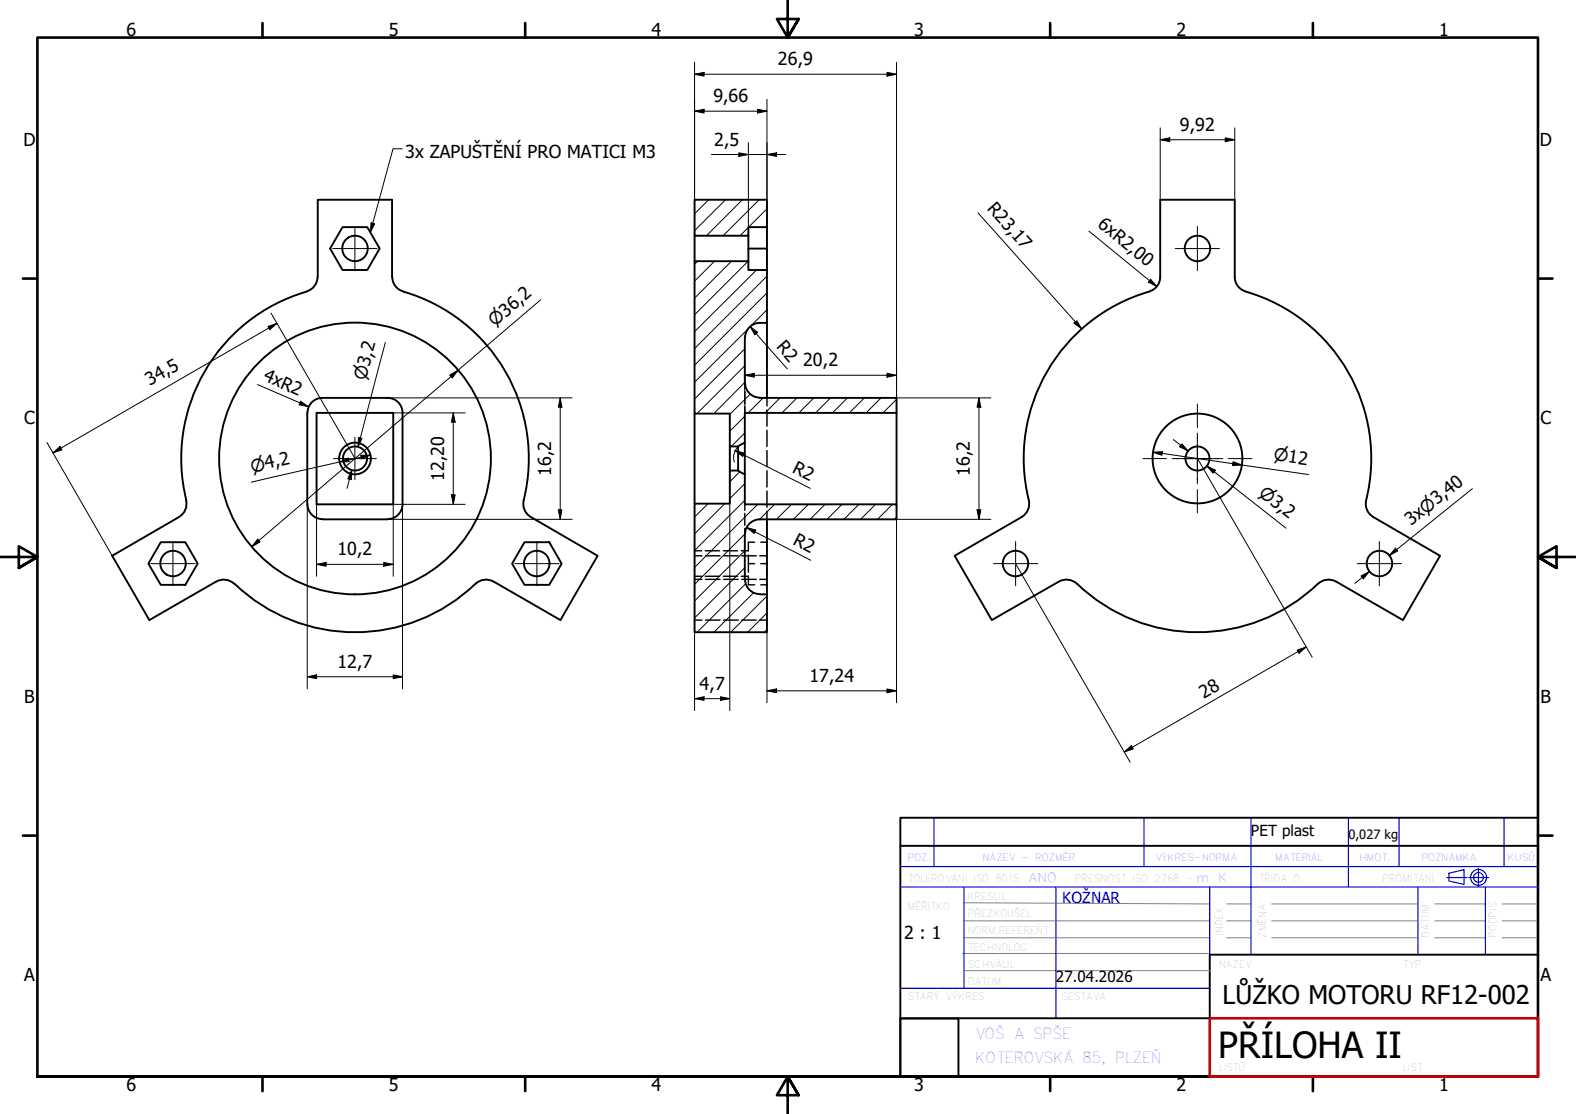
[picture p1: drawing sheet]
<svg xmlns="http://www.w3.org/2000/svg" width="420mm" height="297mm" viewBox="0 0 420 297" stroke-linecap="round" stroke-linejoin="round" font-family="sans-serif">
<g fill="none" stroke="#000" stroke-width=".27">
<path d="M188.9 53.3l-3.7 3.7M193.4 53.3l-8.2 8.2M197.9 53.3l-9.6 9.6M202.4 53.3l-9.6 9.6M204.5 55.7l-4.9 4.9M186 69.6l-.8 .9M190.5 69.6l-5.3 5.4M195 69.6l-9.8 9.9M199.5 69.6l-14.3 14.3M199.5 60.6l-2.2 2.3M201.7 72l-16.5 16.4M204.5 78.1l-19.3 19.3"/>
<path d="M204.5 73.6l-19.3 19.3M204.5 60.1l-.4 .5M198.6 97.5l-12.8 12.8M198.6 93l-13.4 13.4M199.3 87.8l-14.1 14.1M204.5 82.6l-4.2 4.2M198.6 115.4l-3.7 3.6M198.6 111l-4 4M198.6 102l-8.3 8.3M200 105.1l-5.4 5.4M203.5 106.1l-4 4M208 106.1l-4 4"/>
<path d="M212.5 106.1l-4 4M217 106.1l-4 4M221.4 106.1l-4 4M225.9 106.1l-4 4M230.4 106.1l-4 4M234.9 106.1l-4 4M239 106.5l-3.6 3.6M188.8 134.3l-3.6 3.5M193.2 134.3l-8 8.1M197.2 125.8l-2.6 2.6M198.6 129l-4 4M198.6 133.4l-13.4 13.4"/>
<path d="M202 134.5l-16.8 16.8M206.5 134.5l-4 4M211 134.5l-4 4M215.5 134.5l-4 4M220 134.5l-4 4M224.5 134.5l-4 4M229 134.5l-4 4M233.4 134.5l-4 4M237.9 134.5l-4 4M239 137.9l-.6 .6M198.6 151.4l-13.4 13.4M198.6 146.9l-13.4 13.4"/>
<path d="M198.6 142.4l-13.4 13.4M198.8 155.7l-12.9 12.9M200.9 158l-10.6 10.6M204.5 158.9l-9.7 9.7M204.5 167.9l-.7 .7M204.5 163.4l-5.2 5.2"/>
</g>
<g fill="none" stroke="#000" stroke-width=".38">
<path d="M198.6 102.1v1.6M198.6 104.4v3.3M198.6 108.4v1.7M204.5 106.1v2.2M204.5 109.3v4.4M204.5 114.7v4.3M198.6 134.5v1.6M198.6 136.9v3.2M204.5 120.1v4.3M204.5 125.5v4.3M204.5 130.9v4.3M204.5 136.3v2.2"/>
<path d="M185.2 148.2h1.9M185.2 153.7h1.9M185.2 146.9h1.9M185.2 154.5h1.9M188 153.7h3.8M188 146.9h3.8M188.1 148.2h3.9M188.1 154.5h3.9M192.8 153.7h3.9M192.8 146.9h3.9M192.9 148.2h3.9M192.9 154.5h3.9"/>
<path d="M197.6 153.7h1.9v2.2h1.7M197.7 148.2h3.9M197.7 154.5h3.9M198.6 140.9v1.6M199.5 148v2.3h1.7M199.5 150.3v2.3M201.2 144.6h-1.7v2.3h-1.9M202.6 148.2h1.9M202.6 154.5h1.9M202.8 150.3h1.7M202.8 144.6h1.7M202.8 155.9h1.7"/>
<path d="M185.2 165.3h1.9M188.1 165.3h3.9M192.9 165.3h3.9M197.7 165.3h3.9M202.6 165.3h1.9"/>
</g>
<g fill="none" stroke="#000" stroke-width=".51">
<path d="M185.2 53.3h19.3v7.3h-5v2.3h-14.3zM81.8 77.7a46.3 46.3 0 0 0-32.1 55.7M84.6 73.9a4 4 0 0 1-2.8 3.8M84.7 73.9v-20.6h19.8v20.6M91.3 60.6h6.6l3.3 5.7-3.3 5.7h-6.6l-3.3-5.7zM104.6 73.9a4.1 4.1 0 0 0 2.9 3.8 46.5 46.5 0 0 1 32 56.4 4 4 0 0 0 2 3.7l17.8 10.4-9.9 17.1-17.8-10.2M185.2 62.9v6.7M199.5 66.3h5M199.5 62.9v6.7M204.5 60.6v11.4M309.3 73.9v-20.6h19.9v20.6M309.3 73.9a4.1 4.1 0 0 1-2.9 3.8 46.5 46.5 0 0 0-32 56.4 4 4 0 0 1-2 3.7l-17.9 10.4 9.9 17.1 17.9-10.2"/>
<path d="M329.2 73.9a4.1 4.1 0 0 0 2.9 3.8 46.3 46.3 0 0 1 32.1 55.7M198.6 90.1v12M202.6 86.1h1.9v-14.1h-5v-2.4h-14.3v40.7h9.4v8.7h2.2v6.5M202.6 86.1a4 4 0 0 0-4 4M204.5 86.1v20M81.9 110.1v24.4M84.4 110.1h20.4v24.4h-20.4zM85.9 106.1h17.4M85.9 106.1a4 4 0 0 0-3.9 4M103.3 106.1a4 4 0 0 1 4 4M107.3 110.1v24.4M185.2 110.3v24"/>
<path d="M194.6 119v6.5M198.6 118.1v16.4h40.4v4h-36.4M198.6 118.1l-1.8 1M198.6 102.1a4 4 0 0 0 4 3.9M202.6 106.1h36.4v4h-40.4v8M239 110.1v24.4M49.6 133.4a4 4 0 0 1-1.9 4.4l-17.8 10.4 9.9 17.1 17.9-10.2M82 134.4a4 4 0 0 0 3.9 4M85.9 138.5h17.4M107.3 134.4a4 4 0 0 1-4 4M196.8 125.5h-2.2v8.8h-9.4v34.3h19.3v-10.1h-1.9M196.8 125.4l1.8 1"/>
<path d="M202.6 138.5a4 4 0 0 0-4 3.9M204.5 138.5v20M364.2 133.4a4 4 0 0 0 1.9 4.4l17.8 10.4-9.9 17.1-17.8-10.2M42.9 144.6h6.5l3.3 5.7-3.3 5.6h-6.5l-3.3-5.6zM57.7 155.1a4 4 0 0 1 4.7 .6M62.5 155.6a46.3 46.3 0 0 0 64.3 0M131.6 155.1a4 4 0 0 0-4.8 .6M139.8 144.6h6.6l3.3 5.7-3.3 5.6h-6.6l-3.3-5.6zM198.6 142.5v12M198.6 154.4a4 4 0 0 0 4 4M282.3 155.1a4 4 0 0 1 4.8 .6M287.1 155.6a46.3 46.3 0 0 0 64.3 0"/>
<path d="M356.2 155.1a4 4 0 0 0-4.8 .6"/>
<circle cx="94.6" cy="66.2" r="3.4"/>
<circle cx="319.2" cy="66.2" r="3.4"/>
<circle cx="94.6" cy="122.3" r="3.2"/>
<circle cx="94.6" cy="122.3" r="36.2"/>
<circle cx="94.6" cy="122.3" r="4.2"/>
<circle cx="319.2" cy="122.3" r="12"/>
<circle cx="319.2" cy="122.3" r="3.2"/>
<circle cx="46.1" cy="150.3" r="3.4"/>
<circle cx="143.1" cy="150.3" r="3.4"/>
<circle cx="270.7" cy="150.3" r="3.4"/>
<circle cx="367.8" cy="150.3" r="3.4"/>
</g>
<g fill="none" stroke="#000" stroke-width=".7">
<path d="M70 6.1v3.9M140 6.1v3.9M210 0v10l-2.9-4.9h5.8l-2.9 4.9 2.9-4.9M280 6.1v3.9M350 6.1v3.9M6.1 74.3h3.9M410 74.3h3.9M0 148.5h10l-5-2.8v5.7l5-2.9-5 2.9M420 148.5h-10l5-2.8v5.7l-5-2.9 5 2.9M6.1 222.8h3.9M410 222.8h3.9M10 287.1v-277.1h400v277.1h-400h400"/>
<path d="M70 287.1v3.8M140 287.1v3.8M212.9 292l-2.9-4.9 2.9 4.9h-5.8l2.9-4.9v9.9M280 287.1v3.8M350 287.1v3.8"/>
</g>
<!-- layer: 1_SILNA -->
<path d="M240 218h170v7.5h-170zM240 225.5v61.6h82.6M410 225.5v45.9M410 254.6h-87.5v16.9M240 271.6h15.5v15.5h-15.5zM240 271.5h82.6" fill="none" stroke="#000" stroke-width=".51"/>
<!-- layer: 2_SLABA -->
<g fill="none" stroke="#808080" stroke-width=".27">
<path d="M256.6 254.2h65.5M257 245.5h65.5M257 240.7l65.5 .3M257 250h65.5M257.2 258.8h65.6M327 241h6.5M327 245.5h6.5M327 250h6.5M339 241h39M339 245.5h39M339 250h39M382.5 241h13.5"/>
<path d="M382.5 245.5h13.5M382.5 250h13.5M400.5 241h9.5M400.5 245.5h9.5M400.5 250h9.5"/>
</g>
<!-- layer: 8_TEXTY -->
<g fill="none" stroke="#00f" stroke-width=".32">
<path d="M249 218v13.1M305 218v13.1M333.5 218v36.6M359.5 218v18.5M373 218v13.1M401 218v13.1M240 236.5h170M240 231.1h170M257 236.6v27M281.5 236.5v35M322.5 236.5v18.1M378 236.5v18.1"/>
<path d="M385.8 234h5.3M386.3 232.8l4-.9v3.9l-4-.9zM391.6 234h5.3M394.1 231.6v4.7M396 236.5v18.1M240 263.5h82.5"/>
<circle cx="394.2" cy="234" r="2.13"/>
<circle cx="394.2" cy="234" r="1.3"/>
</g>
<!-- layer: 3_TUCNA -->
<path d="M322.6 271.5h87.4M410 271.4v15.7h-87.5v-15.6" fill="none" stroke="#c00" stroke-width=".7"/>
<g fill="none" stroke="#000" stroke-width=".27">
<path d="M185.2 19.8l2.5-.5v1zM185.2 16.6v53M185.2 19.8h53.8M236.5 19.3l2.5 .5-2.5 .5zM239 16.6v93.5M185.2 29.6l2.5-.5v1zM185.2 29.6h19.3M199.5 38v24.9M202 29.1l2.5 .5-2.5 .5zM204.5 26.5v34.1M309.3 37.3l2.5-.5v1zM309.3 37.3h19.9"/>
<path d="M309.3 34.1v19.2M326.6 36.8l2.6 .5-2.6 .5zM329.2 34.1v19.2M189.7 41.2h19.8M197 40.8l2.5 .4-2.5 .5zM204.5 41.2l2.5-.4v.9zM260.7 56.8l27.7 30.9M144.1 79.9l-77 65.9M290.3 61.6l18.1 14.8M306.8 74.5l1.6 1.9-2.2-1.2zM71.4 87l2.5-.8-2 1.7zM72.3 83.5l22.3 38.6"/>
<path d="M73.9 86.2l-59.8 34.6M102.7 91.3l-7.3 27.9 .7-2.4M119.9 100l2.2-1.3-1.5 2.1zM198.6 96.9v13.2M200 87l2 1.6-.8 .7zM200 87l9.9 11.3M236.5 99.6l2.5 .5-2.5 .5zM286.3 86.2l.8-.7 1.3 2.2zM12.5 118l17.4 30.2M68.6 102.5l13.6 5.9M80.1 107l2.1 1.4-2.4-.5zM95.6 116.6l.9 .3-1.1 2.3z"/>
<path d="M103.3 106.1h49.2M104.8 110.1h19.2M120.8 110.1l.5 2.5h-1zM120.8 110.1v24.4M149.4 106.1l.4 2.5h-1zM149.4 106.1v32.4M194.6 119v70.5M196.8 119.1a4 4 0 0 0-1 4.1M198.6 100.1l2.5-.5v1zM198.6 100.1h40.4M239 106.1h25.2M261 106.1l.5 2.5h-1z"/>
<path d="M261 106.1v32.4M312.8 117.2l3.9 3.1M315.1 118.3l1.6 2-2.2-1.2zM14.1 120.8l1.9-1.8 .5 .9zM81.9 134.5v49.1M84.4 134.5v19.2M90.6 123.2l2.2-1 .3 .9zM93.8 125.3l-.1 2.6-1-.2zM93.8 125.3l-1.3 4.9M96.1 121.4l2.6-.1-2.3 1.1zM98.7 121.3l-31.7 7.3M103.3 138.5h49.2"/>
<path d="M107.3 134.5v49.1M120.3 131.9h1l-.5 2.6zM124 134.5h-19.2v19.2M148.8 135.9h1l-.4 2.6zM185.2 134.3v55.2M196 120.1l2.4 .7-.4 .9zM196 120.1l20 10.1M239 138.5h25.2M239 134.5v52.9M260.5 135.9h1l-.5 2.6zM307.3 120.6l2.6-.2-.1 1zM307.3 120.6l41.6 5.9"/>
<path d="M319.3 122.4l30.5 52.8M321.8 124.3l2.2 1.1-.6 .8zM323.7 125.8l-1.9-1.5 21 16.5M328.7 123.1l2.4 .9-2.6 .1zM392.6 130.3l-22.2 17.8 1.9-1.6M68.7 143.7l.6 .8-2.2 1.3zM84.4 150.5l2.5-.5v1zM84.4 150.5h20.4M102.3 150l2.5 .5-2.5 .5zM199 140.6l2.5 .7-.5 .9zM199 140.6l17.2 8.8M270.8 150.4l30.5 52.8"/>
<path d="M362.8 153.6l2.3-1.2-1.6 2zM365.1 152.4l-3.9 3.2M372 146.2l.6 .7-2.2 1.2zM104.8 179.9l2.5 .6-2.5 .5zM204.5 168.6v18.8M345.8 173.3l2.4-.8-1.9 1.7zM348.2 172.5l-48.5 28M81.9 180.5l2.5-.6v1.1zM81.9 180.5h25.4M185.2 186.3l2.5-.5v.9zM185.2 186.3h9.4M192.1 185.8l2.5 .5-2.5 .4z"/>
<path d="M204.5 184.2l2.5-.5v1zM204.5 184.2h34.5M236.5 183.7l2.5 .5-2.5 .5zM299.7 200.5l1.9-1.7 .5 .9z"/>
</g>
<g fill="#000">
<path d="M185.2 19.8l2.5-.5v1zM185.2 29.6l2.5-.5v1zM202 29.1l2.5 .5-2.5 .5zM236.5 19.3l2.5 .5-2.5 .5zM309.3 37.3l2.5-.5v1zM326.6 36.8l2.6 .5-2.6 .5zM197 40.8l2.5 .4-2.5 .5zM204.5 41.2l2.5-.4v.9zM306.8 74.5l1.6 1.9-2.2-1.2zM71.4 87l2.5-.8-2 1.7zM198.6 100.1l2.5-.5v1zM200 87l2 1.6-.8 .7z"/>
<path d="M286.3 86.2l.8-.7 1.3 2.2zM14.1 120.8l1.9-1.8 .5 .9zM80.1 107l2.1 1.4-2.4-.5zM95.6 116.6l.9 .3-1.1 2.3zM119.9 100l2.2-1.3-1.5 2.1zM120.8 110.1l.5 2.5h-1zM149.4 106.1l.4 2.5h-1zM236.5 99.6l2.5 .5-2.5 .5zM261 106.1l.5 2.5h-1zM315.1 118.3l1.6 2-2.2-1.2zM90.6 123.2l2.2-1 .3 .9zM93.8 125.3l-.1 2.6-1-.2z"/>
<path d="M96.1 121.4l2.6-.1-2.3 1.1zM120.3 131.9h1l-.5 2.6zM148.8 135.9h1l-.4 2.6zM196 120.1l2.4 .7-.4 .9zM260.5 135.9h1l-.5 2.6zM307.3 120.6l2.6-.2-.1 1zM321.8 124.3l2.2 1.1-.6 .8zM328.7 123.1l2.4 .9-2.6 .1zM68.7 143.7l.6 .8-2.2 1.3zM84.4 150.5l2.5-.5v1zM102.3 150l2.5 .5-2.5 .5zM199 140.6l2.5 .7-.5 .9z"/>
<path d="M362.8 153.6l2.3-1.2-1.6 2zM372 146.2l.6 .7-2.2 1.2zM81.9 180.5l2.5-.6v1.1zM345.8 173.3l2.4-.8-1.9 1.7zM104.8 179.9l2.5 .6-2.5 .5zM185.2 186.3l2.5-.5v.9zM192.1 185.8l2.5 .5-2.5 .4zM204.5 184.2l2.5-.5v1zM236.5 183.7l2.5 .5-2.5 .5zM299.7 200.5l1.9-1.7 .5 .9z"/>
</g>
<g fill="none" stroke="#000" stroke-width=".27">
<path d="M88.7 66.3h11.8M94.6 60.4v11.8M313.3 66.3h11.8M319.2 60.4v11.8M94.6 116.6v11.3M319.2 116.6v11.3M319.2 107.7v6.3M319.2 115.5v1.5M319.2 118.5v7.5M88.9 122.3h11.4M304.7 122.3h6.3M312.5 122.3h1.5"/>
<path d="M313.6 122.3h11.3M315.5 122.3h7.5M319.2 127.5v1.5M319.2 130.5v6.3M324.5 122.3h1.5M327.5 122.3h6.3M40.2 150.3h11.8M46.1 144.4v11.8M137.2 150.3h11.8M143.1 144.4v11.8M264.9 150.3h11.8M270.8 144.4v11.8"/>
<path d="M361.8 150.3h11.8M367.7 144.4v11.8"/>
</g>
<path d="M107.3 39.7h-2.5l-6.1 22.3M98.9 59.4l1 .3-1.2 2.3z" fill="none" stroke="#000" stroke-width=".27"/>
<path d="M98.9 59.4l1 .3-1.2 2.3z" fill="#000"/>
<text font-size="9.6" x="324.8" y="282.1">PŘÍLOHA II</text>
<text font-size="6.9" x="325.9" y="267.7">LŮŽKO MOTORU RF12-002</text>
<g font-size="4.8">
<text x="33.7" y="9.6">6</text>
<text x="103.7" y="9.6">5</text>
<text x="173.7" y="9.6">4</text>
<text x="243.7" y="9.6">3</text>
<text x="313.7" y="9.6">2</text>
<text x="383.7" y="9.6">1</text>
<text x="207.4" y="17.4">26,9</text>
<text x="190.2" y="27.2">9,66</text>
<text x="314.6" y="34.8">9,92</text>
<text x="6.2" y="38.9">D</text>
<text x="190.4" y="38.8">2,5</text>
<text x="410.5" y="38.9">D</text>
<text x="108" y="42">3x ZAPUŠTĚNÍ PRO MATICI M3</text>
<text x="263" y="55.7" transform="rotate(48 263 55.7)">R23,17</text>
<text x="292.4" y="60.2" transform="rotate(39 292.4 60.2)">6xR2,00</text>
<text x="206.8" y="92.6" transform="rotate(49 206.8 92.6)">R2</text>
<text x="70" y="101.4" transform="rotate(24 70 101.4)">4xR2</text>
<text x="214.1" y="97.6">20,2</text>
<text x="39.9" y="103" transform="rotate(-30 39.9 103)">34,5</text>
<text x="6.4" y="113.1">C</text>
<text x="410.7" y="113.1">C</text>
<text x="211" y="126" transform="rotate(27 211 126)">R2</text>
<text x="118.4" y="128.3" transform="rotate(-90 118.4 128.3)">12,20</text>
<text x="146.9" y="126.9" transform="rotate(-90 146.9 126.9)">16,2</text>
<text x="258.6" y="126.9" transform="rotate(-90 258.6 126.9)">16,2</text>
<text x="376.2" y="140.4" transform="rotate(-39 376.2 140.4)">3x⌀3,40</text>
<text x="90" y="148.1">10,2</text>
<text x="211.2" y="145.1" transform="rotate(27 211.2 145.1)">R2</text>
<text x="90" y="178">12,7</text>
<text x="186.5" y="183.9">4,7</text>
<text x="215.8" y="181.8">17,24</text>
<text x="6.4" y="187.4">B</text>
<text x="320.9" y="186.4" transform="rotate(-30 320.9 186.4)">28</text>
<text x="410.7" y="187.4">B</text>
<text x="241" y="250.4">2 : 1</text>
<text x="6.4" y="261.7">A</text>
<text x="410.7" y="261.7">A</text>
<text x="33.7" y="290.9">6</text>
<text x="103.7" y="290.9">5</text>
<text x="173.7" y="290.9">4</text>
<text x="243.7" y="290.9">3</text>
<text x="313.7" y="290.9">2</text>
<text x="383.7" y="290.9">1</text>
</g>
<g font-size="4.6">
<text x="131.9" y="87.2" transform="rotate(-41 131.9 87.2)">⌀36,2</text>
<text x="97.5" y="101.7" transform="rotate(-76 97.5 101.7)">⌀3,2</text>
<text x="339.4" y="122.7" transform="rotate(8 339.4 122.7)">⌀12</text>
<text x="67.2" y="126" transform="rotate(-13 67.2 126)">⌀4,2</text>
<text x="335.3" y="131.9" transform="rotate(38 335.3 131.9)">⌀3,2</text>
</g>
<g font-size="4.1">
<text x="333.5" y="222.9">PET plast</text>
<text x="281.5" y="261.9">27.04.2026</text>
</g>
<text font-size="4.1" fill="#00f" x="283.2" y="240.8">KOŽNAR</text>
<g font-size="4" fill="#00f">
<text x="260" y="277">VOŠ A SPŠE</text>
<text x="260" y="283.5">KOTEROVSKÁ 85, PLZEŇ</text>
</g>
<text font-size="3.4" x="359.5" y="223.8">0,027 kg</text>
<g font-size="3.3" fill="#00f">
<text x="274" y="235.1">ANO</text>
<text x="319" y="235.1">m K</text>
</g>
<g font-size="2.7" fill="#00f">
<text x="242" y="229.5">POZ.</text>
<text x="262" y="229.5">NÁZEV - ROZMĚR</text>
<text x="308" y="229.5">VÝKRES-NORMA</text>
<text x="340" y="229.5">MATERIÁL</text>
<text x="362.5" y="229.5">HMOT.</text>
<text x="379" y="229.5">POZNÁMKA</text>
<text x="402" y="229.5">KUSŮ</text>
</g>
<g font-size="2.7" fill="#808080">
<text x="337.5" y="250" transform="rotate(-90 337.5 250)">ZMĚNA</text>
<text x="381" y="250" transform="rotate(-90 381 250)">DATUM</text>
</g>
</svg>
